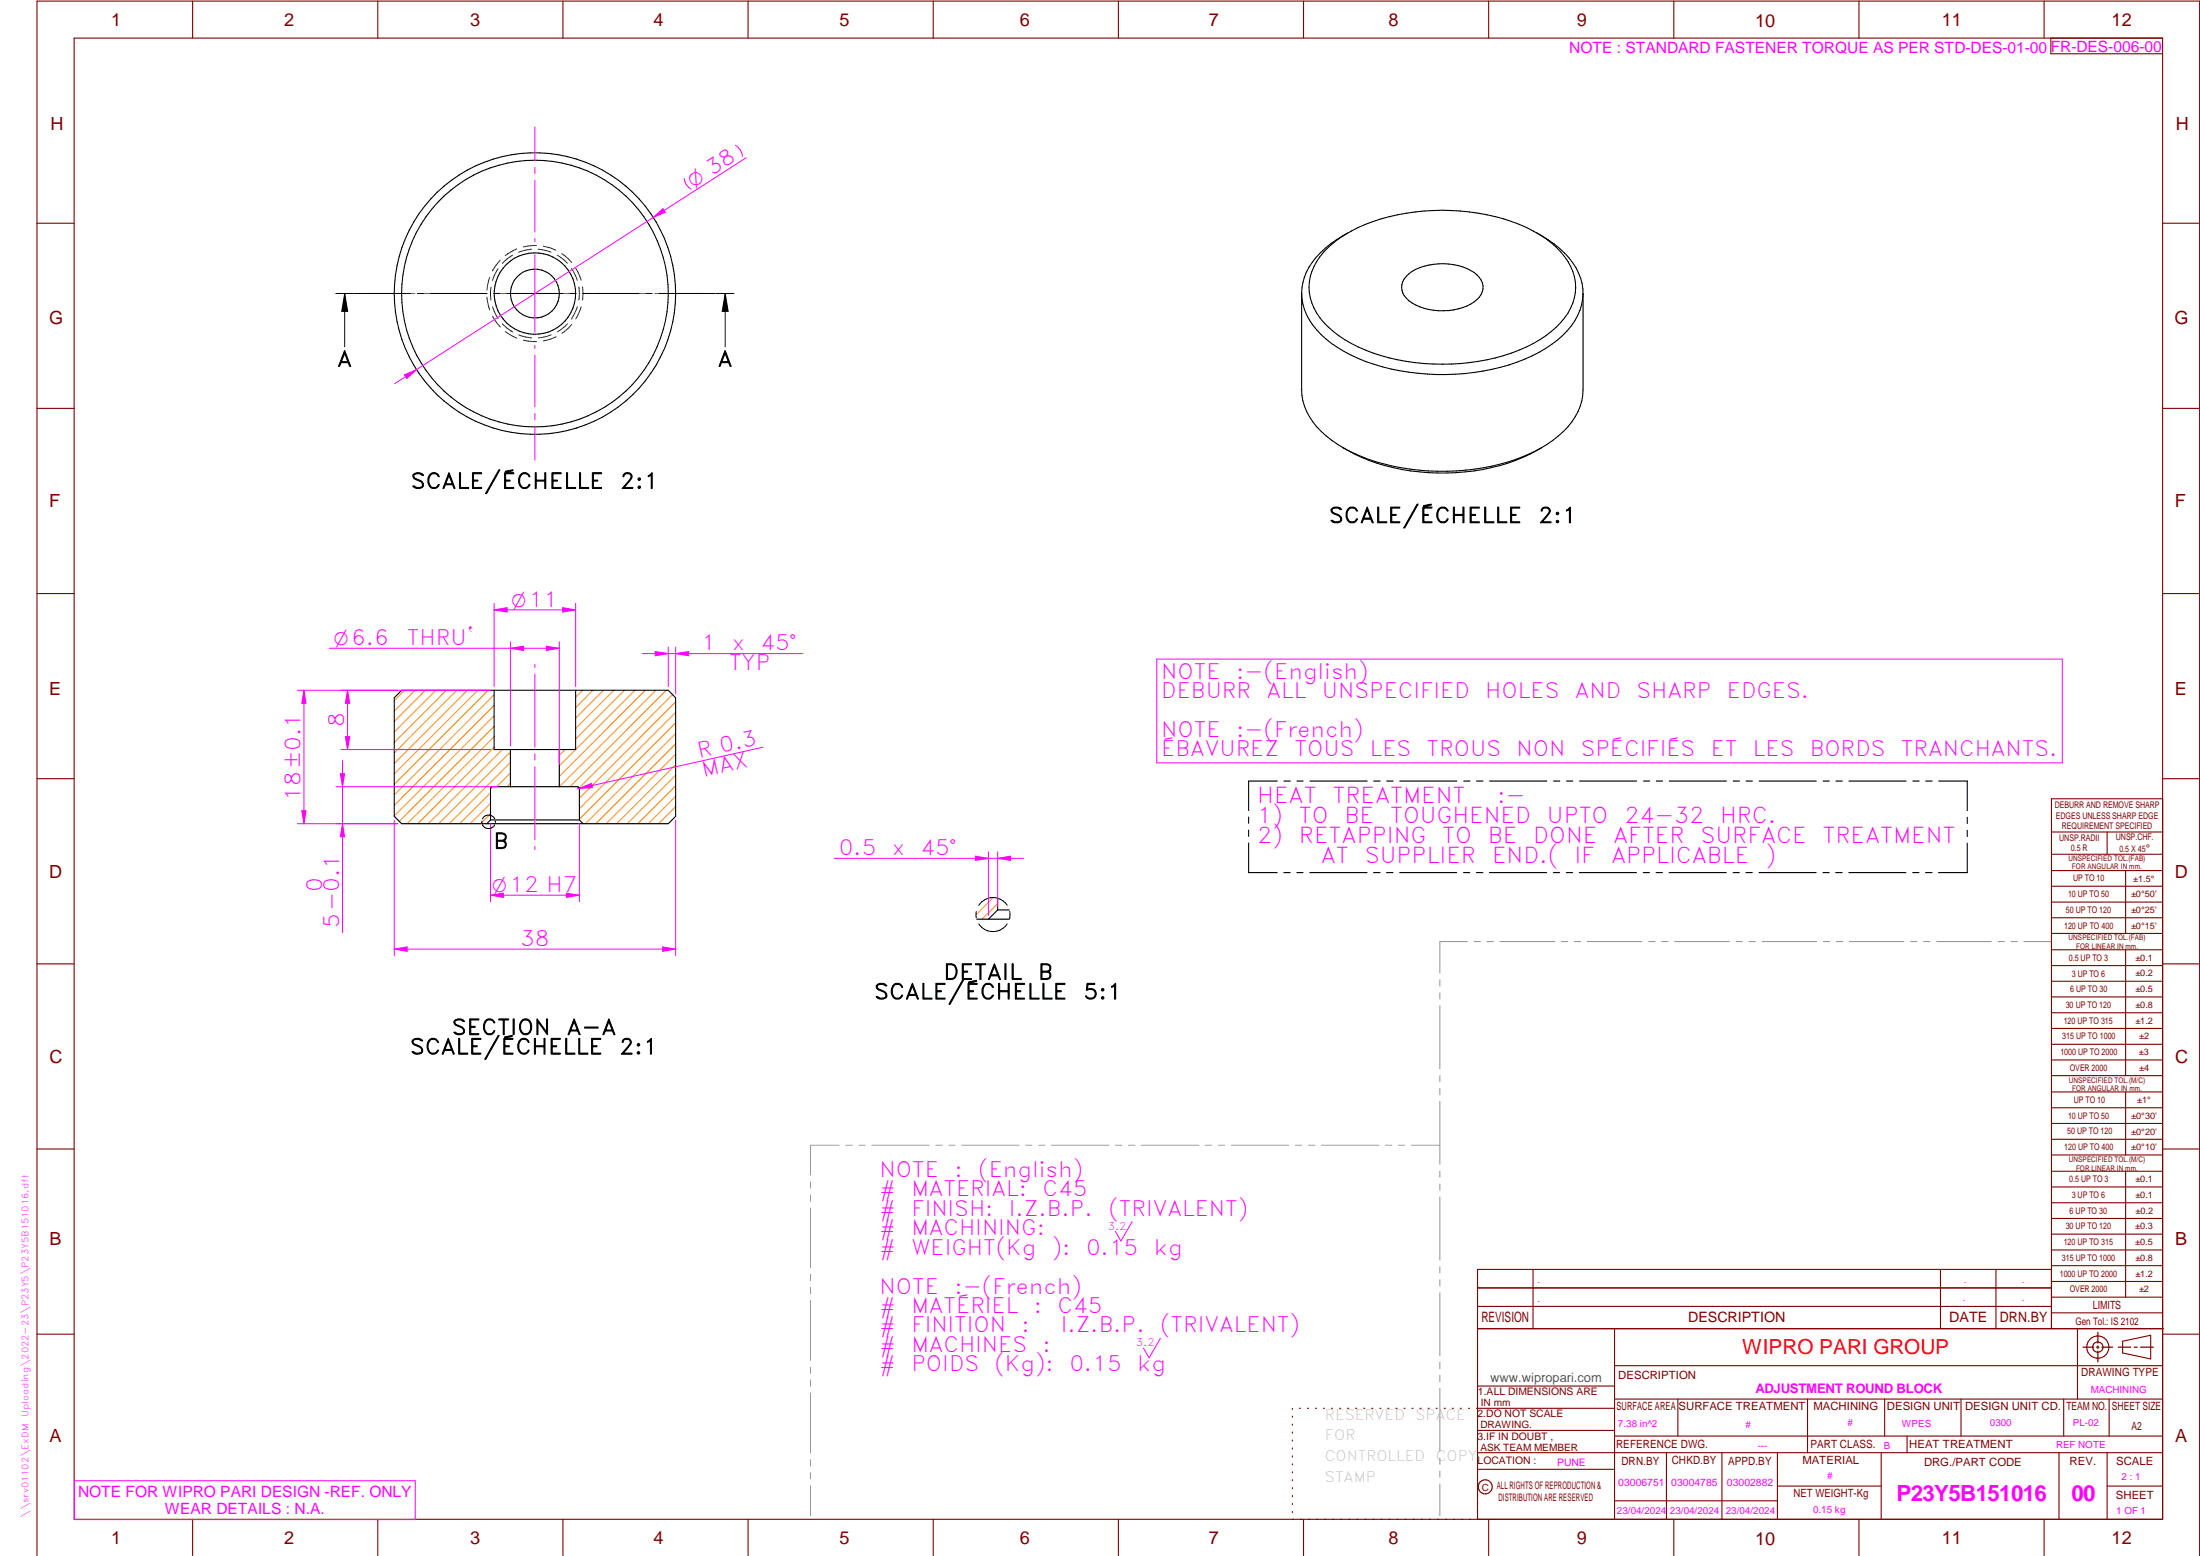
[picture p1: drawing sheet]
<svg xmlns="http://www.w3.org/2000/svg" width="594mm" height="420mm" viewBox="0 0 594 420" stroke-linecap="round" stroke-linejoin="round" font-family="sans-serif">
<g fill="none" stroke="#800000" stroke-width=".3">
<path d="M20 10.3h564v400h-564zM52 .3v10M102 .3v10M152 .3v10M202 .3v10M252 .3v10M302 .3v10M352 .3v10M402 .3v10M452 .3v10M502 .3v10M552 .3v10"/>
<path d="M553.8 10.3v4.2h30.2M10 60.3h10M584 60.3h10M10 110.3h10M584 110.3h10M10 160.3h10M584 160.3h10M10 210.3h10M584 215.7h-30v143.1M584 210.3h10M554 224.7h30M554 230.7h30"/>
<path d="M554 235.1h30M554 239.3h30M569 224.7v6M574 235.1v17M554 243.6h30M554 247.8h30M554 252.1h30M554 256.5h30M574 256.5v33.9M10 260.3h10M554 260.7h30M554 265h30"/>
<path d="M554 269.2h30M554 273.5h30M554 277.7h30M584 260.3h10M554 282h30M554 286.2h30M554 290.4h30M554 294.9h30M554 299.1h30M574 294.9v17M10 310.3h10M554 303.4h30"/>
<path d="M554 307.6h30M554 311.9h30M554 316.3h30M574 316.3v34M584 310.3h10M554 320.5h30M554 324.8h30M554 329h30M554 333.2h30M554 337.5h30M399 358.8h185.2M399 352.8h155"/>
<path d="M399 347.8h155M414 342.8v16M436 358.8v51.5M524 342.8v16M539 342.8v16M554 341.8h30M554 346h30M554 350.3h30M554 354.5h30M554 342.8h-155v67.5M561 358.8v19M10 360.3h10"/>
<path d="M399 374.3h37M436 377.8h148M453.1 377.8v10M488.1 377.8v14.5M508.9 377.8v10M529.5 377.8v10M557.3 377.8v10M569.5 377.8v10M573.2 362.2l7.6-1.6v6.3l-7.6-1.6zM584 368.8h-148M584 360.3h10M349 380.3v.3"/>
<path d="M349 382.4v.3M349 384.6v.3M349 386.7v.3M349 388.8v.3M349 391v.3M349 393.1v.3M349 395.3v.3M349 397.4v.3M349 399.5v.3M350.9 380.3h.2M353.1 380.3h.2M355.2 380.3h.3"/>
<path d="M357.4 380.3h.3M359.6 380.3h.3M361.7 380.3h.3M363.9 380.3h.3M366.1 380.3h.3M368.3 380.3h.2M370.4 380.3h.3M372.6 380.3h.3M374.8 380.3h.3M376.9 380.3h.4M379.1 380.3h.3M381.3 380.3h.3"/>
<path d="M383.4 380.3h.4M385.6 380.3h.3M387.8 380.3h.3M390 380.3h.3M392.2 380.3h.3M394.3 380.3h.3M396.5 380.3h.3M398.7 380.3h37.3M399 396.7h37M399 392.3h185M399 386.2h37M436 387.8h148"/>
<path d="M450 392.3v18M465 392.3v18M480 392.3v18M508 392.3v18M515 387.8v4.5M556 392.3v18M569 392.3v18M52 410.3v9.7M102 410.3v9.7M152 410.3v9.7M202 410.3v9.7M252 410.3v9.7"/>
<path d="M302 410.3v9.7M349 401.7v.3M349 403.8v.4M349 406v.3M349 408.1v.3M352 410.3v9.7M402 410.3v9.7M436 405.3h44M452 410.3v9.7M480 401.3h28M502 410.3v9.7M552 410.3v9.7"/>
<path d="M569 401.3h15M10 420v-419.7h584v419.7"/>
<circle cx="566.5" cy="363.7" r="1.39"/>
<circle cx="566.5" cy="363.8" r="3"/>
<circle cx="401.1" cy="401.5" r="1.9"/>
</g>
<g fill="none" stroke="#f0f" stroke-width=".27">
<path d="M144.4 34.3v9.1M198.6 39.2a4 4 0 0 1 1.9 3M144.4 45.2v1.7M144.4 48.7v14M184.7 48.2a3.8 3.8 0 0 0 1.9 2.9M201.5 42.6l-94.9 61M99.4 79.2h9.2M110.4 79.2h1.6M113.9 79.2h13.9M129.6 79.2h.9M133.9 79.2h21M144.4 64.4v.9"/>
<path d="M144.4 68.7v21M158.4 79.2h.9M161.1 79.2h13.9M176.8 79.2h1.7M180.3 79.2h9.1M144.4 93.3v.8M144.4 95.9v14M109.2 101.2l3.3-1.4-2.7 2.4zM144.4 111.6v1.8M144.4 115.1v9.1M144.4 179.4v.9M312.4 178h244.5v28h-244.5z"/>
<path d="M144.4 182v19.8M144.4 203.5v1.7M144.4 207.1v19.6M144.4 228.6v.8M305.7 329.9l-3 5.2-1.5-2.6M313.3 361.4l-3 5.2-1.5-2.6M20.1 399.8h92v10.5h-92z"/>
</g>
<g fill="none" stroke="#949494" stroke-width=".27">
<path d="M396.2 254.3h-7.4v8.5M398.1 254.3h1.6M401.5 254.3h1.8M405 254.3h14.8M421.6 254.3h1.7M425.1 254.3h1.7M428.6 254.3h14.8M445.2 254.3h1.7M448.7 254.3h1.7M452.2 254.3h14.8M468.8 254.3h1.7M472.3 254.3h1.7"/>
<path d="M475.8 254.3h14.8M492.4 254.3h1.7M495.8 254.3h1.8M499.4 254.3h14.7M516 254.3h1.6M519.4 254.3h1.8M522.9 254.3h14.8M539.5 254.3h1.7M543 254.3h1.7M546.5 254.3h7.4M388.8 264.5v1.8M388.8 268.1v1.6"/>
<path d="M388.8 271.6v17M388.8 290.4v1.7M388.8 293.9v1.7M388.8 297.4v17M218.9 319.2v1.6M226.6 309.2h-7.7v8.1M228.4 309.2h1.7M231.9 309.2h1.7M235.4 309.2h15.5M252.7 309.2h1.7M256.2 309.2h1.7M259.7 309.2h15.5"/>
<path d="M277 309.2h1.7M280.5 309.2h1.7M284 309.2h15.5M301.2 309.2h1.8M304.8 309.2h1.7M308.3 309.2h15.5M325.5 309.2h1.7M329.1 309.2h1.6M332.6 309.2h15.4M349.8 309.2h1.7M353.3 309.2h1.7M356.8 309.2h15.5"/>
<path d="M374.1 309.2h1.7M377.6 309.2h1.7M381.1 309.2h7.7M388.8 316.2v1.7M388.8 319.7v1.7M218.9 322.6v1.8M218.9 326.1v16.2M388.8 323.2v17.1M218.9 344.1v1.8M218.9 347.6v1.7M218.9 351.2v16.1M388.8 342.1v1.6"/>
<path d="M388.8 345.6v1.7M388.8 349v17.1M218.9 369.1v1.7M218.9 372.6v1.8M218.9 376.1v16.2M388.8 367.9v1.7M388.8 371.4v1.7M388.8 374.9v17M218.9 394.1v1.8M218.9 397.6v1.7M388.8 393.7v1.7M388.8 397.2v1.7"/>
<path d="M218.9 401.2v8.1M388.8 400.7v8.6"/>
</g>
<path d="M566.5 359.7v3M562.5 363.8h2.9M566.1 363.8h.7M566.5 363.4v.7M566.5 364.9v2.8M567.6 363.8h2.9M572 363.8h3.4M576.3 363.8h.8M578 363.8h3.5" fill="none" stroke="#800000" stroke-width=".34"/>
<g fill="none" stroke="#000" stroke-width=".3">
<path d="M351.5 79.2v26.1a17.4 17.4 0 0 0 8.2 13.6 49.5 49.5 0 0 0 26 8.3 55.4 55.4 0 0 0 32-7.1 20.3 20.3 0 0 0 9.4-11.9l.4-2.9v-26.1M358.7 66.8a41.5 41.5 0 0 1 23.4-9.6 55.8 55.8 0 0 1 32 5.2 20.5 20.5 0 0 1 11 12.3 14.1 14.1 0 0 1-4.9 13.6 41.8 41.8 0 0 1-23.4 9.6 55.7 55.7 0 0 1-31.9-5.1 22.2 22.2 0 0 1-10.7-11 13.3 13.3 0 0 1 3.3-13.8zM364 62.9a25.4 25.4 0 0 0-11.2 10.6 14.3 14.3 0 0 0-1.3 5.7M379.8 74.5a14.9 14.9 0 0 1 12.7-3 10.5 10.5 0 0 1 7.5 4.1 4.4 4.4 0 0 1-1.9 5.9 16.6 16.6 0 0 1-17.6-.3 4.3 4.3 0 0 1-.7-6.7zM414.9 62.9a25 25 0 0 1 11.3 10.8 13.9 13.9 0 0 1-3 15.6 37.9 37.9 0 0 1-20.4 10.4 61.1 61.1 0 0 1-38-3.8 25.4 25.4 0 0 1-12-10.9 13.8 13.8 0 0 1-1.3-5.8M416.3 120.9a54.5 54.5 0 0 1-35.3 6.3 47.4 47.4 0 0 1-18.4-6.3M108.5 186.4h72l1.9 2v32l-1.9 2h-72l-2-2v-32zM155.4 186.4v16h-22v-16M137.8 202.4v10M151 202.4v10M344.9 210.9h-7.7v8M346.7 210.9h1.7"/>
<path d="M350.2 210.9h1.7M353.7 210.9h15.5M371 210.9h1.7M374.5 210.9h1.7M378 210.9h15.4M395.3 210.9h1.7M398.7 210.9h1.8M402.2 210.9h15.5M419.5 210.9h1.7M423 210.9h1.7M426.5 210.9h15.5M443.8 210.9h1.7"/>
<path d="M447.2 210.9h1.8M450.8 210.9h15.4M468 210.9h1.7M471.5 210.9h1.7M475 210.9h15.5M492.3 210.9h1.7M495.8 210.9h1.7M499.3 210.9h15.4M516.5 210.9h1.7M520 210.9h1.8M523.5 210.9h7.7v8M132.5 221.4l-1.1 1"/>
<path d="M132.5 221.4h24M156.5 221.4v-8.4l-.1-.3-.5-.3-23.1 .1-.3 .5v8.4M156.5 221.4l.9 1M337.2 220.6v1.7M337.2 224.2v1.6M337.2 227.6v8h7.7M346.7 235.6h1.7M350.2 235.6h1.7M353.7 235.6h15.4M370.9 235.6h1.8M374.4 235.6h1.8M377.9 235.6h15.5"/>
<path d="M395.2 235.6h1.7M398.7 235.6h1.7M402.2 235.6h15.5M419.5 235.6h1.7M422.9 235.6h1.8M426.5 235.6h15.4M443.7 235.6h1.7M447.2 235.6h1.7M450.7 235.6h15.5M468 235.6h1.7M471.5 235.6h1.7M475 235.6h15.4"/>
<path d="M492.2 235.6h1.7M495.7 235.6h1.8M499.2 235.6h15.5M516.5 235.6h1.7M520 235.6h1.7M531.2 227.7v7.9h-7.7M531.2 220.7v1.7M531.2 224.2v1.7"/>
<circle cx="144.4" cy="79.2" r="6.6"/>
<circle cx="144.4" cy="79.2" r="11"/>
<circle cx="144.4" cy="79.3" r="38"/>
<circle cx="144.5" cy="79.3" r="36"/>
</g>
<g fill="none" stroke="#008000" stroke-width=".27">
<path d="M132.2 74.9l-.7 3.5M132.6 77.5v3.6M134.5 72.6l-1.5 3.1M135.1 70.3l-2.1 2.9M138.4 68.9l-1.5 1-1.2 1.2M139.5 67.2l-3.1 1.8M143.5 67.3l-1.5 .2-1.9 .6M144.9 66.3l-3.6 .4M145.3 67.3l3.5 .8M146.7 66.5l3.4 1.1M150.4 68.9l2.8 2.2M151.7 68.5l2.7 2.4"/>
<path d="M154.3 72.5h.1M154.4 72.6l1.5 3.1M155.4 72.4l.7 1.1 .8 2.1M156.3 77.5l.2 1.7-.2 1.8M157.3 77.5v3.5M131.5 80.2l.7 3.5M133 82.8l1.5 3.2M133 85.4l.9 1.5 1.2 1.4M135.7 87.5l1.2 1.1 1.6 1.1M136.5 89.5l3.1 1.8M140.1 90.4l1.9 .6 1.5 .2M141.3 91.9l3.6 .3"/>
<path d="M148.8 90.4l-1.2 .4-2.2 .4M150.1 90.9l-1.6 .8-1.8 .3M153.2 87.4l-.6 .7-2.1 1.5M154.4 87.6l-.9 1-1.8 1.4M154.4 86h.1M155.9 82.8l-1.5 3.2M156.9 82.8l-.8 2.2-.6 1.1"/>
</g>
<g fill="none" stroke="#000" stroke-width=".27">
<path d="M90.7 79.2h4.8M93.1 79.2v14.5M93.1 79.2l.8 4.9h-1.6zM95.7 79.2h15.2M112.7 79.2h1.8M116.2 79.2h15.3M133.3 79.2h1.7M136.8 79.2h15.3M153.8 79.2h1.8M157.3 79.2h15.3M174.4 79.2h1.7M177.9 79.2h15.3"/>
<path d="M193.4 79.2h4.8M195.8 79.2l.8 4.9h-1.6zM195.8 79.2v14.5"/>
</g>
<path d="M93.1 79.2l.8 4.9h-1.6zM195.8 79.2l.8 4.9h-1.6z" fill="#000"/>
<g fill="none" stroke="#ff8000" stroke-width=".27">
<path d="M109.2 186.4l-2.7 2.8M112 186.4l-5.5 5.6M114.8 186.4l-8.3 8.4M117.7 186.4l-11.2 11.3M120.5 186.4l-14 14.1M123.4 186.4l-16.9 16.9M126.2 186.4l-19.7 19.8M129 186.4l-22.5 22.6M131.8 186.4l-25.3 25.4M133.4 196.1l-25.6 25.7M133.4 198.9l-23.4 23.5M133.4 187.6l-26.9 27"/>
<path d="M133.4 190.5l-26.9 27M133.4 193.3l-26.9 27M157.3 186.4l-1.9 1.9M160.1 186.4l-4.7 4.7M162.9 186.4l-7.5 7.5M165.8 186.4l-10.4 10.3M168.6 186.4l-13.2 13.2M171.4 186.4l-20.4 20.4M174.2 186.4l-23.2 23.2M177.1 186.4l-26 26M179.9 186.4l-26 26M181.6 187.6l-25.2 25.2"/>
<path d="M182.5 189.5l-26 26.1M182.5 192.4l-26 26M182.5 195.2l-26 26M182.5 198l-24.4 24.4M132.5 214.1l-8.4 8.3M132.5 216.9l-5.5 5.5M132.5 219.8l-2.7 2.6M133.4 201.8l-20.6 20.6M135.6 202.4l-20 20M137.8 203l-19.4 19.4M137.8 205.9l-16.5 16.5M137.8 208.7l-3.7 3.7"/>
<path d="M137.8 211.5l-.9 .9M152.6 202.4l-1.6 1.6M182.5 215l-7.5 7.4M182.5 217.8l-4.7 4.6M182.5 200.9l-21.6 21.5M182.5 203.7l-18.8 18.7M182.5 206.5l-16 15.9M182.5 209.3l-13.1 13.1M182.5 212.2l-10.3 10.2"/>
</g>
<path d="M109.2 101.2l3.3-1.4-2.7 2.4z" fill="#f0f"/>
<path d="M176.4 58.7l2.6-2.4 .7 1z" fill="none" stroke="#f0f" stroke-width=".27"/>
<path d="M176.4 58.7l2.6-2.4 .7 1z" fill="#f0f"/>
<path d="M80.3 186.4h27.1M81.5 218.9h1.1l-.5 3.5zM80.3 222.4h27.1" fill="none" stroke="#f0f" stroke-width=".27"/>
<path d="M81.5 218.9h1.1l-.5 3.5z" fill="#f0f"/>
<path d="M82.1 186.4l.5 3.5h-1.1z" fill="none" stroke="#f0f" stroke-width=".27"/>
<path d="M82.1 186.4l.5 3.5h-1.1z" fill="#f0f"/>
<path d="M133.4 164.7l3.5-.6v1.2zM133.4 162.9v22.5M155.4 162.9v22.5M82.1 186.4v36" fill="none" stroke="#f0f" stroke-width=".27"/>
<path d="M133.4 164.7l3.5-.6v1.2z" fill="#f0f"/>
<path d="M151.9 164.1l3.5 .6-3.5 .6z" fill="none" stroke="#f0f" stroke-width=".27"/>
<path d="M151.9 164.1l3.5 .6-3.5 .6z" fill="#f0f"/>
<path d="M133.4 164.7h22M92.1 186.4h40.3M93.3 198.9h1.1l-.6 3.5zM92.1 202.4h40.3" fill="none" stroke="#f0f" stroke-width=".27"/>
<path d="M93.3 198.9h1.1l-.6 3.5z" fill="#f0f"/>
<path d="M93.8 186.4l.6 3.5h-1.1z" fill="none" stroke="#f0f" stroke-width=".27"/>
<path d="M93.8 186.4l.6 3.5h-1.1z" fill="#f0f"/>
<path d="M137.8 173.3v28.1M137.8 175l3.5-.5v1.1zM151 173.3v33.1M93.8 186.4v16" fill="none" stroke="#f0f" stroke-width=".27"/>
<path d="M137.8 175l3.5-.5v1.1z" fill="#f0f"/>
<path d="M147.5 174.5l3.5 .5-3.5 .6z" fill="none" stroke="#f0f" stroke-width=".27"/>
<path d="M147.5 174.5l3.5 .5-3.5 .6z" fill="#f0f"/>
<path d="M88.9 175h62.1M132.5 222.5v21M156.5 222.5v21M132.5 241.7l3.4-.5v1.1z" fill="none" stroke="#f0f" stroke-width=".27"/>
<path d="M132.5 241.7l3.4-.5v1.1z" fill="#f0f"/>
<path d="M152.9 241.2l3.6 .5-3.6 .6z" fill="none" stroke="#f0f" stroke-width=".27"/>
<path d="M152.9 241.2l3.6 .5-3.6 .6z" fill="#f0f"/>
<path d="M180.5 174.8v10.6M182.4 176.5l3.6-.6v1.2zM182.4 174.8v12.6M132.5 241.7h24" fill="none" stroke="#f0f" stroke-width=".27"/>
<path d="M182.4 176.5l3.6-.6v1.2z" fill="#f0f"/>
<path d="M176.9 175.9l3.6 .6-3.6 .6z" fill="none" stroke="#f0f" stroke-width=".27"/>
<path d="M176.9 175.9l3.6 .6-3.6 .6z" fill="#f0f"/>
<path d="M173.4 176.5h43.3M156.4 212.9l3.3-1.4 .3 1.2zM206 201.8l-50.1 11.2" fill="none" stroke="#f0f" stroke-width=".27"/>
<path d="M130.1 221.7v.5M130.3 222.7h.1M133.6 221.1a1.86 1.86 0 0 0-1.7-1 1.86 1.86 0 0 0-1.6 1M133.6 222.7a1.83 1.83 0 0 1-1.6 1 1.83 1.83 0 0 1-1.7-1M133.7 221.7l.1 .4M263.6 246.1v1.7M264.3 249.5a4.6 4.6 0 0 0 7.7 0M272 244.4a4.6 4.6 0 0 0-7.7 .1M272.7 246.1v1.7M272.7 247.8h.1" fill="none" stroke="#000" stroke-width=".27"/>
<path d="M268.2 242.4l-4.6 4.6M269.4 244l-4.2 4.2" fill="none" stroke="#ff8000" stroke-width=".27"/>
<path d="M263.7 248.2h8.8M269.4 245.7h3.1M269.4 245.7l-2.5 2.5M269.4 242.6v3.1" fill="none" stroke="#000" stroke-width=".3"/>
<path d="M156.4 212.9l3.3-1.4 .3 1.2z" fill="#f0f"/>
<path d="M90.7 212.4h43.7M90.7 222.4h16.7M92.5 222.4l.5 3.5h-1.1z" fill="none" stroke="#f0f" stroke-width=".27"/>
<path d="M92.5 222.4l.5 3.5h-1.1z" fill="#f0f"/>
<path d="M91.9 208.9h1.1l-.5 3.5z" fill="none" stroke="#f0f" stroke-width=".27"/>
<path d="M91.9 208.9h1.1l-.5 3.5z" fill="#f0f"/>
<path d="M92.5 205.4v46.4M106.5 221.4v36.6M182.4 221.4v36.6M106.5 256.3l3.4-.6v1.2z" fill="none" stroke="#f0f" stroke-width=".27"/>
<path d="M106.5 256.3l3.4-.6v1.2z" fill="#f0f"/>
<path d="M178.9 255.7l3.5 .6-3.5 .6z" fill="none" stroke="#f0f" stroke-width=".27"/>
<path d="M178.9 255.7l3.5 .6-3.5 .6z" fill="#f0f"/>
<path d="M266.9 230v17.2M269.4 231.8l3.5-.6v1.1zM269.4 230v14.7M106.5 256.3h75.9" fill="none" stroke="#f0f" stroke-width=".27"/>
<path d="M269.4 231.8l3.5-.6v1.1z" fill="#f0f"/>
<path d="M263.4 231.2l3.5 .6-3.5 .5z" fill="none" stroke="#f0f" stroke-width=".27"/>
<path d="M263.4 231.2l3.5 .6-3.5 .5z" fill="#f0f"/>
<path d="M225.2 231.8h51.2" fill="none" stroke="#f0f" stroke-width=".27"/>
<g font-size="6" fill="#f0f">
<text x="512.1" y="405.2">P23Y5B151016</text>
<text x="559.4" y="405.2">00</text>
</g>
<g font-size="5.9" fill="#f0f">
<text x="339.5" y="216.8">HEAT</text>
<text x="359.8" y="216.8">TREATMENT</text>
<text x="404.3" y="216.8">:-</text>
<text x="339.5" y="222.2">1)</text>
<text x="339.5" y="227.6">2)</text>
<text x="350.8" y="222.2">TO</text>
<text x="350.8" y="227.6">RETAPPING</text>
<text x="363.1" y="222.2">BE</text>
<text x="375.4" y="222.2">TOUGHENED</text>
<text x="389.5" y="227.6">TO</text>
<text x="401.7" y="227.6">BE</text>
<text x="414" y="227.6">DONE</text>
<text x="417.7" y="222.2">UPTO</text>
<text x="435.6" y="227.6">AFTER</text>
<text x="438.6" y="222.2">24-32</text>
<text x="459.2" y="227.6">SURFACE</text>
<text x="464.5" y="222.2">HRC.</text>
<text x="492.2" y="227.6">TREATMENT</text>
<text x="356.7" y="233">AT</text>
<text x="368.5" y="233">SUPPLIER</text>
<text x="402.9" y="233">END.(</text>
<text x="425.2" y="233">IF</text>
<text x="435.1" y="233">APPLICABLE</text>
<text x="476.7" y="233">)</text>
</g>
<g font-size="5.7">
<text x="91.1" y="98.9">A</text>
<text x="193.8" y="98.9">A</text>
<text x="110.9" y="131.9">SCALE/ÉCHELLE</text>
<text x="167.4" y="131.9">2:1</text>
<text x="358.9" y="141.2">SCALE/ÉCHELLE</text>
<text x="415.4" y="141.2">2:1</text>
<text x="133.3" y="229.2">B</text>
<text x="236" y="269.8">SCALE/ÉCHELLE</text>
<text x="254.8" y="264.5">DETAIL</text>
<text x="280.3" y="264.5">B</text>
<text x="292.6" y="269.8">5:1</text>
<text x="122" y="279.4">SECTION</text>
<text x="153" y="279.4">A-A</text>
<text x="110.7" y="284.6">SCALE/ÉCHELLE</text>
<text x="167.2" y="284.6">2:1</text>
</g>
<g font-size="5.7" fill="#f0f">
<text x="109.9" y="174.2">THRU`</text>
<text x="189.4" y="175.6">1</text>
<text x="197.6" y="175.6">x</text>
<text x="205.4" y="175.6">45°</text>
<text x="196.9" y="180.9">TYP</text>
<text x="313.6" y="183.2">NOTE</text>
<text x="333.8" y="183.2">:-(English)</text>
<text x="313.6" y="188.5">DEBURR</text>
<text x="342" y="188.5">ALL</text>
<text x="356.9" y="188.5">UNSPECIFIED</text>
<text x="401.1" y="188.5">HOLES</text>
<text x="425.2" y="188.5">AND</text>
<text x="441.9" y="188.5">SHARP</text>
<text x="466.3" y="188.5">EDGES.</text>
<text x="93" y="196.4" transform="rotate(-90 93 196.4)">8</text>
<text x="313.6" y="199">NOTE</text>
<text x="333.8" y="199">:-(French)</text>
<text x="188.8" y="204.7" transform="rotate(-13 188.8 204.7)">R 0.3</text>
<text x="190" y="209.8" transform="rotate(-13 190 209.8)">MAX</text>
<text x="313.6" y="204.2">ÉBAVUREZ</text>
<text x="349.6" y="204.2">TOUS</text>
<text x="369.9" y="204.2">LES</text>
<text x="385.2" y="204.2">TROUS</text>
<text x="409.5" y="204.2">NON</text>
<text x="426.9" y="204.2">SPÉCIFIÉS</text>
<text x="462" y="204.2">ET</text>
<text x="473.3" y="204.2">LES</text>
<text x="488.7" y="204.2">BORDS</text>
<text x="513.3" y="204.2">TRANCHANTS.</text>
<text x="81.2" y="216.3" transform="rotate(-90 81.2 216.3)">18±0.1</text>
<text x="226.5" y="230.9">0.5</text>
<text x="240.8" y="230.9">x</text>
<text x="248.6" y="230.9">45°</text>
<text x="87" y="240.8" transform="rotate(-90 87 240.8)">0</text>
<text x="91.6" y="250.6" transform="rotate(-90 91.6 250.6)">5-0.1</text>
<text x="140.5" y="255.4">38</text>
<text x="237.5" y="317.8">NOTE</text>
<text x="257.7" y="317.8">:</text>
<text x="264.1" y="317.8">(English)</text>
<text x="237.5" y="323">#</text>
<text x="246.1" y="323">MATERIAL:</text>
<text x="281.5" y="323">C45</text>
<text x="237.5" y="328.3">#</text>
<text x="246.1" y="328.3">FINISH:</text>
<text x="272.4" y="328.3">I.Z.B.P.</text>
<text x="299.3" y="328.3">(TRIVALENT)</text>
<text x="237.5" y="333.5">#</text>
<text x="246.1" y="333.5">MACHINING:</text>
<text x="237.5" y="338.8">#</text>
<text x="246.1" y="338.8">WEIGHT(Kg</text>
<text x="284" y="338.8">):</text>
<text x="293.3" y="338.8">0.15</text>
<text x="311.6" y="338.8">kg</text>
<text x="237.5" y="349.3">NOTE</text>
<text x="257.7" y="349.3">:-(French)</text>
<text x="237.5" y="354.5">#</text>
<text x="237.5" y="359.8">#</text>
<text x="246.1" y="354.5">MATÉRIEL</text>
<text x="246.1" y="359.8">FINITION</text>
<text x="275.8" y="359.8">:</text>
<text x="279.2" y="354.5">:</text>
<text x="285.6" y="354.5">C45</text>
<text x="286.4" y="359.8">I.Z.B.P.</text>
<text x="313.3" y="359.8">(TRIVALENT)</text>
<text x="237.5" y="365">#</text>
<text x="246.1" y="365">MACHINES</text>
<text x="281.5" y="365">:</text>
<text x="237.5" y="370.3">#</text>
<text x="246.1" y="370.3">POIDS</text>
<text x="268.5" y="370.3">(Kg):</text>
<text x="288.8" y="370.3">0.15</text>
<text x="307.1" y="370.3">kg</text>
</g>
<text font-size="5.6" fill="#f00" x="470.5" y="365.5">WIPRO PARI GROUP</text>
<g font-size="5.4" fill="#f0f">
<text x="187.2" y="50.8" transform="rotate(-33 187.2 50.8)">O 38</text>
<text x="138.1" y="163.8">O11</text>
<text x="90.1" y="174.2">O6.6</text>
<text x="132.9" y="240.9">O12 H7</text>
</g>
<g font-size="4.9" fill="#800000">
<text x="30" y="6.9">1</text>
<text x="76.7" y="6.9">2</text>
<text x="127" y="6.9">3</text>
<text x="176.5" y="6.9">4</text>
<text x="226.7" y="6.9">5</text>
<text x="275.4" y="6.9">6</text>
<text x="326.4" y="6.9">7</text>
<text x="375" y="6.9">8</text>
<text x="425.8" y="6.9">9</text>
<text x="473.9" y="7.3">10</text>
<text x="524.3" y="6.9">11</text>
<text x="570.2" y="6.9">12</text>
<text x="13.6" y="35.1">H</text>
<text x="587.6" y="35.1">H</text>
<text x="13.2" y="87.5">G</text>
<text x="587.2" y="87.5">G</text>
<text x="13.2" y="137">F</text>
<text x="587.2" y="137">F</text>
<text x="13.2" y="187.6">E</text>
<text x="587.2" y="187.6">E</text>
<text x="13.2" y="237">D</text>
<text x="587.2" y="237">D</text>
<text x="13.4" y="287.1">C</text>
<text x="587.4" y="287.1">C</text>
<text x="13.4" y="336.2">B</text>
<text x="587.4" y="336.2">B</text>
<text x="13.4" y="389.3">A</text>
<text x="587.4" y="389.3">A</text>
<text x="30" y="416.9">1</text>
<text x="76.7" y="416.9">2</text>
<text x="127" y="416.9">3</text>
<text x="176.5" y="416.9">4</text>
<text x="226.7" y="416.9">5</text>
<text x="275.4" y="416.9">6</text>
<text x="326.4" y="416.9">7</text>
<text x="375" y="416.9">8</text>
<text x="425.8" y="416.9">9</text>
<text x="473.9" y="417.3">10</text>
<text x="524.3" y="416.9">11</text>
<text x="570.2" y="416.9">12</text>
</g>
<g font-size="4.2" fill="#f0f">
<text x="423.7" y="14.3">NOTE : STANDARD FASTENER TORQUE AS PER STD-DES-01-00</text>
<text x="553.8" y="14">FR-DES-006-00</text>
<text x="21.1" y="404.3">NOTE FOR WIPRO PARI DESIGN -REF. ONLY</text>
<text x="44.5" y="408.8">WEAR DETAILS : N.A.</text>
</g>
<g font-size="3.9" fill="#800000">
<text x="400" y="357.1">REVISION</text>
<text x="455.9" y="357.1">DESCRIPTION</text>
<text x="526.4" y="357.1">DATE</text>
<text x="540" y="357.1">DRN.BY</text>
</g>
<g font-size="3.9" fill="#c0c0c0">
<text x="357.8" y="383.3">RESERVED</text>
<text x="382.3" y="383.3">SPACE</text>
<text x="357.8" y="388.9">FOR</text>
<text x="357.8" y="394.5">CONTROLLED</text>
<text x="387.8" y="394.5">COPY</text>
<text x="357.8" y="400">STAMP</text>
</g>
<text font-size="3.6" fill="#f0f" x="474.1" y="376.1">ADJUSTMENT ROUND BLOCK</text>
<text font-size="3.5" fill="#00f" x="402.4" y="373.3">www.wipropari.com</text>
<g font-size="3.1" fill="#800000">
<text x="565.1" y="353.5">LIMITS</text>
<text x="562" y="371.7">DRAWING TYPE</text>
<text x="437" y="372.3">DESCRIPTION</text>
<text x="436.5" y="380.8">SURFACE AREA</text>
<text x="453.3" y="380.8">SURFACE TREATMENT</text>
<text x="489.7" y="380.8">MACHINING</text>
<text x="509.5" y="380.8">DESIGN UNIT</text>
<text x="530.6" y="380.8">DESIGN UNIT CD.</text>
<text x="558" y="380.6">TEAM NO.</text>
<text x="570.3" y="380.7">SHEET SIZE</text>
<text x="575.6" y="386.1">A2</text>
<text x="436.4" y="391.1">REFERENCE DWG.</text>
<text x="437.8" y="395.5">DRN.BY</text>
<text x="451.4" y="395.4">CHKD.BY</text>
<text x="466.6" y="395.5">APPD.BY</text>
<text x="486.7" y="395.4">MATERIAL</text>
<text x="488.9" y="390.9">PART CLASS.</text>
<text x="515.6" y="390.9">HEAT TREATMENT</text>
<text x="519.6" y="395.9">DRG./PART CODE</text>
<text x="558.9" y="395.5">REV.</text>
<text x="571.4" y="395.6">SCALE</text>
<text x="484.3" y="404.2">NET WEIGHT-Kg</text>
<text x="571.4" y="404.7">SHEET</text>
</g>
<text font-size="3" fill="#800000" x="579.5" y="230.1">°</text>
<g font-size="2.8" fill="#f0f">
<text x="299.1" y="332.1">3.2</text>
<text x="306.7" y="363.6">3.2</text>
<text x="420.5" y="396">PUNE</text>
<text x="437" y="401.2">03006751</text>
<text x="451.3" y="401.2">03004785</text>
<text x="466.3" y="401.2">03002882</text>
</g>
<g font-size="2.8" fill="#800000">
<text x="560.4" y="357.7">Gen Tol.: IS 2102</text>
<text x="399.1" y="376.6">1.ALL DIMENSIONS ARE</text>
<text x="399" y="382.7">2.DO NOT SCALE</text>
<text x="399" y="388.7">3.IF IN DOUBT ,</text>
<text x="399" y="395.4">LOCATION :</text>
<text x="404.2" y="402">ALL RIGHTS OF REPRODUCTION &amp;</text>
<text x="404.7" y="405.4">DISTRIBUTION ARE RESERVED</text>
</g>
<g font-size="2.7" fill="#f0f">
<text x="564.6" y="376.2">MACHINING</text>
<text x="436.9" y="385.4">7.38 in^2</text>
<text x="471.4" y="385.5">#</text>
<text x="498.9" y="385">#</text>
<text x="513.6" y="385.3">WPES</text>
<text x="537.3" y="385.1">0300</text>
<text x="559.7" y="385.1">PL-02</text>
<text x="474.6" y="391.2">---</text>
<text x="508.7" y="391.2">B</text>
<text x="555.2" y="391.1">REF NOTE</text>
<text x="493.4" y="399.5">#</text>
<text x="572.8" y="399.7">2 : 1</text>
<text x="436.6" y="408.7">23/04/2024</text>
<text x="450.9" y="408.8">23/04/2024</text>
<text x="466" y="408.9">23/04/2024</text>
<text x="489.6" y="408.5">0.15 kg</text>
<text x="571.4" y="408.7">1 OF 1</text>
</g>
<g font-size="2.7" fill="#800000">
<text x="399.9" y="379.7">IN mm</text>
<text x="399.7" y="385.7">DRAWING.</text>
<text x="399.7" y="391.8">ASK TEAM MEMBER</text>
<text x="400.1" y="402.5">C</text>
</g>
<g font-size="2.5" fill="#800000">
<text x="554.9" y="218.3">DEBURR AND REMOVE SHARP</text>
<text x="555.2" y="221">EDGES UNLESS SHARP EDGE</text>
<text x="556.1" y="227.1">UNSP.RADII</text>
<text x="556.8" y="223.8">REQUIREMENT SPECIFIED</text>
<text x="571.4" y="226.9">UNSP.CHF.</text>
<text x="559.2" y="229.9">0.5 R</text>
<text x="572.3" y="230.1">0.5 X 45</text>
<text x="559.8" y="238">UP TO 10</text>
<text x="576.1" y="238.1">±1.5°</text>
<text x="558.5" y="242.2">10 UP TO 50</text>
<text x="575.5" y="242.3">±0°50'</text>
<text x="557.4" y="250.7">120 UP TO 400</text>
<text x="557.9" y="246.5">50 UP TO 120</text>
<text x="575.5" y="250.7">±0°15'</text>
<text x="575.5" y="246.5">±0°25'</text>
<text x="558.7" y="259.4">0.5 UP TO 3</text>
<text x="559.5" y="263.7">3 UP TO 6</text>
<text x="576.6" y="263.6">±0.2</text>
<text x="576.6" y="259.4">±0.1</text>
<text x="559" y="267.9">6 UP TO 30</text>
<text x="576.6" y="267.9">±0.5</text>
<text x="557.8" y="272.2">30 UP TO 120</text>
<text x="576.6" y="272.2">±0.8</text>
<text x="556.9" y="280.7">315 UP TO 1000</text>
<text x="557.3" y="276.4">120 UP TO 315</text>
<text x="576.6" y="276.4">±1.2</text>
<text x="577.7" y="280.7">±2</text>
<text x="556.4" y="284.9">1000 UP TO 2000</text>
<text x="577.6" y="284.9">±3</text>
<text x="558.9" y="289.2">OVER 2000</text>
<text x="577.7" y="289.3">±4</text>
<text x="560" y="297.9">UP TO 10</text>
<text x="577.1" y="297.9">±1°</text>
<text x="558.5" y="302.1">10 UP TO 50</text>
<text x="575.5" y="302.1">±0°30'</text>
<text x="557.4" y="310.6">120 UP TO 400</text>
<text x="558.2" y="306.3">50 UP TO 120</text>
<text x="575.5" y="310.6">±0°10'</text>
<text x="575.5" y="306.4">±0°20'</text>
<text x="558.8" y="319.2">0.5 UP TO 3</text>
<text x="559.4" y="323.4">3 UP TO 6</text>
<text x="576.6" y="319.2">±0.1</text>
<text x="576.6" y="323.5">±0.1</text>
<text x="558.9" y="327.7">6 UP TO 30</text>
<text x="576.7" y="327.7">±0.2</text>
<text x="557.8" y="332">30 UP TO 120</text>
<text x="576.6" y="332">±0.3</text>
<text x="556.8" y="340.5">315 UP TO 1000</text>
<text x="557.3" y="336.3">120 UP TO 315</text>
<text x="576.6" y="336.3">±0.5</text>
<text x="576.6" y="340.5">±0.8</text>
<text x="556.2" y="344.7">1000 UP TO 2000</text>
<text x="576.6" y="344.7">±1.2</text>
<text x="558.9" y="349">OVER 2000</text>
<text x="577.6" y="349">±2</text>
</g>
<g font-size="2.5" fill="#f0f">
<text x="415.2" y="346.4">.</text>
<text x="530.3" y="346.5">.</text>
<text x="545.9" y="346.4">.</text>
<text x="415.2" y="351.5">.</text>
<text x="530" y="351.3">.</text>
<text x="545.9" y="351.4">.</text>
</g>
<g font-size="2.4" fill="#f0f">
<text x="7.7" y="382.7" transform="rotate(-90 7.7 382.7)">Uploading\2022-23\P23Y5\P23Y5B151016.dft</text>
<text x="7.7" y="409.8" transform="rotate(-90 7.7 409.8)">\\srv01102\ExDM</text>
</g>
<g font-size="2.1" fill="#800000">
<text x="558.5" y="232.4">UNSPECIFIED TOL.(FAB)</text>
<text x="559.5" y="234.7">FOR ANGULAR IN mm.</text>
<text x="558.6" y="253.9">UNSPECIFIED TOL.(FAB)</text>
<text x="560.7" y="256.3">FOR LINEAR IN mm.</text>
<text x="558.7" y="292.3">UNSPECIFIED TOL.(M/C)</text>
<text x="559.6" y="294.7">FOR ANGULAR IN mm.</text>
<text x="558.7" y="313.7">UNSPECIFIED TOL.(M/C)</text>
<text x="560.6" y="316.1">FOR LINEAR IN mm.</text>
</g>
</svg>
